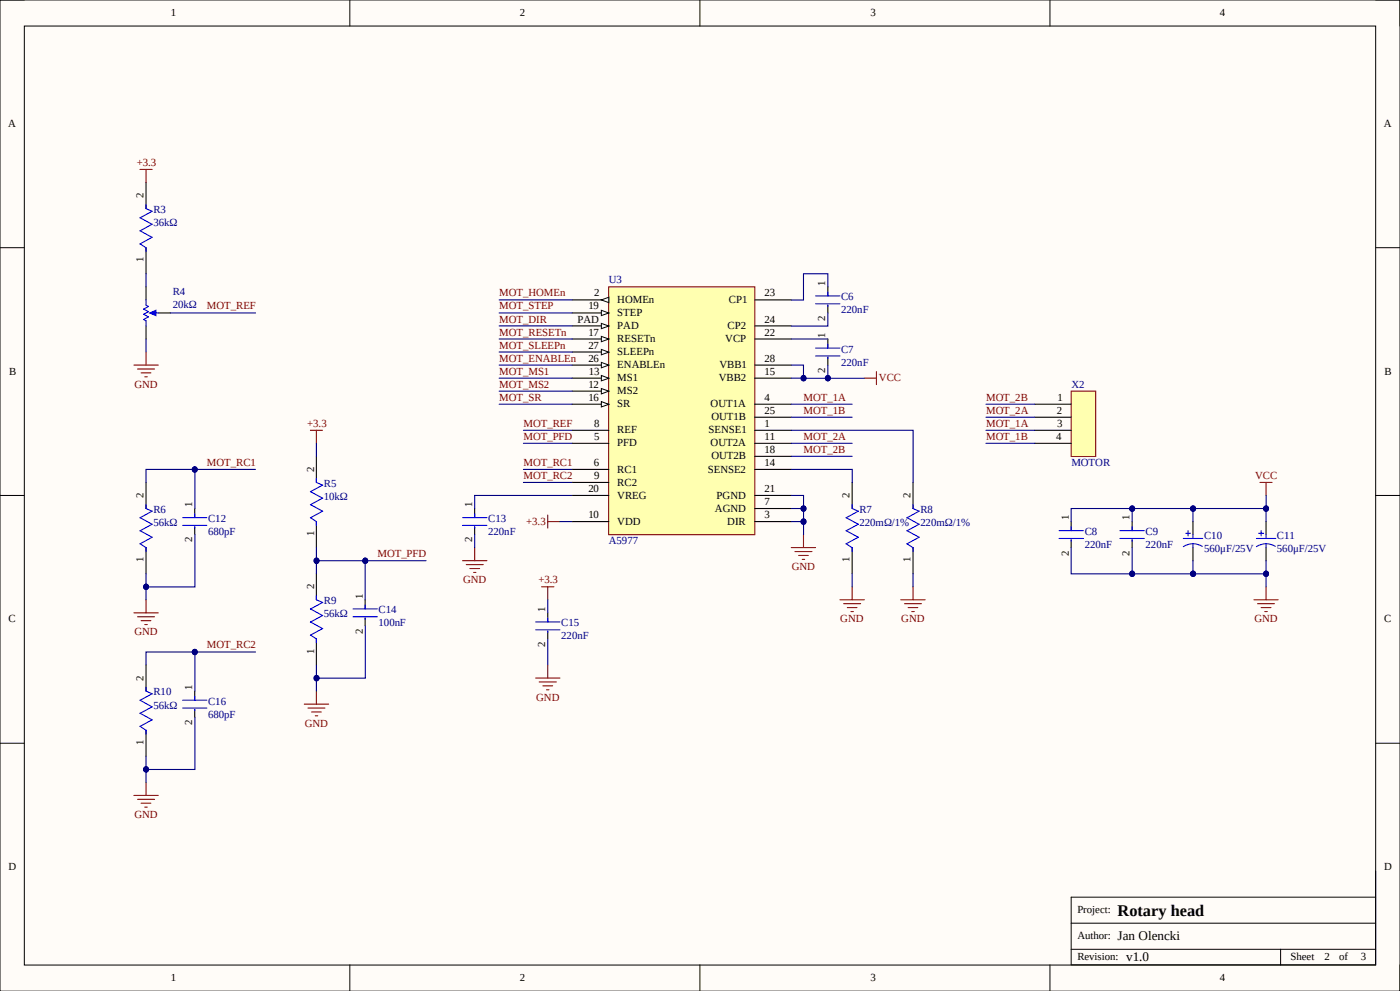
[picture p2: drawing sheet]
<svg xmlns="http://www.w3.org/2000/svg" width="297mm" height="210mm" viewBox="0 0 297 210" stroke-linecap="round" stroke-linejoin="round" font-family="sans-serif">
<path d="M0 0h296.9v210.1h-296.9z" fill-rule="evenodd" fill="#fffcf8"/>
<g fill="none" stroke="#000" stroke-width=".21">
<path d="M0 0h296.9v210.1M0 0v210.1M0 0h5.2M74.2 0v5.5M148.4 0v5.5M222.7 0v5.5M291.8 0h5.1v5.5M5.2 5.5h286.6v199h-286.6zM0 52.5h5.2M291.8 52.5h5.1M0 105h5.2M291.8 105h5.1"/>
<path d="M0 157.5h5.2M291.8 157.5h5.1M227.2 195.7h64.6M291.8 184.6v19.9h-64.6v-14.3h64.6M74.2 204.5v5.5M148.4 204.5v5.5M222.7 204.5v5.5M227.2 201.2h64.6M271.6 201.2v3.3M296.9 204.5v5.5"/>
</g>
<path d="M129.1 60.8h31v52.5h-31z" fill-rule="evenodd" fill="#ffffb0"/>
<path d="M129.1 60.8h31v52.5h-31z" fill="none" stroke="#800000" stroke-width=".21"/>
<path d="M121.3 63.6h7.8M160.1 91.2h7.7" fill="none" stroke="#000" stroke-width=".23"/>
<path d="M127.5 63.6l1.6-.6v1.1z" fill="#f8fcff"/>
<path d="M127.5 63.6l1.6-.6v1.1z" fill="none" stroke="#000" stroke-width=".21"/>
<path d="M121.3 69.1h7.8" fill="none" stroke="#000" stroke-width=".23"/>
<path d="M127.5 68.5l1.6 .6-1.6 .6z" fill="#f8fcff"/>
<path d="M127.5 68.5l1.6 .6-1.6 .6z" fill="none" stroke="#000" stroke-width=".21"/>
<path d="M121.3 94h7.8M121.3 99.5h7.8M121.3 91.2h7.8M121.3 82.9h7.8M160.1 85.7h7.7M160.1 94h7.7M121.3 102.3h7.8M121.3 110.6h7.8M160.1 107.8h7.7" fill="none" stroke="#000" stroke-width=".23"/>
<path d="M127.5 82.4l1.6 .5-1.6 .6z" fill="#f8fcff"/>
<path d="M127.5 82.4l1.6 .5-1.6 .6z" fill="none" stroke="#000" stroke-width=".21"/>
<path d="M121.3 80.2h7.8" fill="none" stroke="#000" stroke-width=".23"/>
<path d="M127.5 79.6l1.6 .6-1.6 .5z" fill="#f8fcff"/>
<path d="M127.5 79.6l1.6 .6-1.6 .5z" fill="none" stroke="#000" stroke-width=".21"/>
<path d="M121.3 85.7h7.8M160.1 99.5h7.7M160.1 80.2h7.7" fill="none" stroke="#000" stroke-width=".23"/>
<path d="M127.5 85.1l1.6 .6-1.6 .6z" fill="#f8fcff"/>
<path d="M127.5 85.1l1.6 .6-1.6 .6z" fill="none" stroke="#000" stroke-width=".21"/>
<path d="M121.3 71.9h7.8" fill="none" stroke="#000" stroke-width=".23"/>
<path d="M127.5 71.3l1.6 .6-1.6 .5z" fill="#f8fcff"/>
<path d="M127.5 71.3l1.6 .6-1.6 .5z" fill="none" stroke="#000" stroke-width=".21"/>
<path d="M121.3 66.3h7.8M160.1 96.7h7.7" fill="none" stroke="#000" stroke-width=".23"/>
<path d="M127.5 65.8l1.6 .5-1.6 .6z" fill="#f8fcff"/>
<path d="M127.5 65.8l1.6 .5-1.6 .6z" fill="none" stroke="#000" stroke-width=".21"/>
<path d="M121.3 77.4h7.8M160.1 71.9h7.7M160.1 63.6h7.7M160.1 69.1h7.7M160.1 88.4h7.7M121.3 105h7.8M160.1 105h7.7" fill="none" stroke="#000" stroke-width=".23"/>
<path d="M127.5 76.8l1.6 .6-1.6 .6z" fill="#f8fcff"/>
<path d="M127.5 76.8l1.6 .6-1.6 .6z" fill="none" stroke="#000" stroke-width=".21"/>
<path d="M121.3 74.6h7.8" fill="none" stroke="#000" stroke-width=".23"/>
<path d="M127.5 74.1l1.6 .5-1.6 .6z" fill="#f8fcff"/>
<path d="M127.5 74.1l1.6 .5-1.6 .6z" fill="none" stroke="#000" stroke-width=".21"/>
<g fill="none" stroke="#000" stroke-width=".23">
<path d="M31 38.7v5.5M31 52.5v5.5M31 60.8v2.8M31 69.1v2.8M33.6 66.3h2.5M160.1 77.4h7.7M175.6 60.8v1.9M175.6 64.7v1.6M175.6 71.9v1.9M175.6 75.7v1.7M100.7 107.8v1.9M100.7 111.7v1.6"/>
<path d="M160.1 110.6h7.7M180.7 102.3v5.5M180.7 116.1v5.5M193.6 102.3v5.5M193.6 116.1v5.5M253 110.6v2.7M253 116.1v2.7M268.5 110.6v2.7M268.5 116.1v2.7"/>
</g>
<g fill="none" stroke="#800000" stroke-width=".23">
<path d="M29.7 35.9h2.6M31 35.9v2.8M28.4 77.4h5.2M29.2 78.2h3.6M29.9 79h2.1M30.7 79.9h.5M31 74.6v2.8M185.9 78.8v2.7M183.3 80.2h2.6M98.1 118.8h5.2M98.9 119.7h3.6M100.7 116.1v2.7"/>
<path d="M116.2 109.2v2.7M116.2 110.6h2.6M167.8 116.1h5.2M168.6 116.9h3.6M169.4 117.7h2M170.1 118.6h.6M170.4 113.3v2.8M267.2 102.3h2.6M268.5 102.3v2.7M99.7 120.5h2M100.4 121.3h.5M178.1 127.1h5.2"/>
<path d="M178.9 128h3.6M179.7 128.8h2.1M180.5 129.6h.5M180.7 124.4v2.7M191 127.1h5.2M191.8 128h3.6M192.6 128.8h2.1M193.4 129.6h.5M193.6 124.4v2.7M265.9 127.1h5.2M266.7 128h3.6M267.5 128.8h2.1"/>
<path d="M268.3 129.6h.5M268.5 124.4v2.7"/>
</g>
<g fill="none" stroke="#00f" stroke-width=".23">
<path d="M29.7 48.9l2.6 1.4M29.7 46.2l2.6 1.4M31 43.4v.8l1.3 .6M31 52.5v.8M32.3 50.3l-2.6 1.4 1.3 .8M32.3 47.5l-2.6 1.4M32.3 44.8l-2.6 1.4M32.3 66.3h1.3M173 62.7h5.1M173 64.4h5.1M173 73.8h5.1M173 75.5h5.1"/>
<path d="M175.6 61.9v.8M175.6 64.7v.2M175.6 72.9v.9M175.6 75.7v.3M98.1 109.7h5.2M98.1 111.4h5.2M100.7 108.9v.8M100.7 111.7v.2M179.4 115.2l1.3 .9M179.4 112.5l2.6 1.4M179.4 109.7l2.6 1.4M180.7 106.9v.9l1.3 .6"/>
<path d="M180.7 116.1v.8M182 113.9l-2.6 1.4M182 111.1l-2.6 1.4M182 108.3l-2.6 1.5M192.3 115.2l1.4 .9M192.3 112.5l2.6 1.4M192.3 109.7l2.6 1.4M193.6 106.9v.9l1.3 .6M193.6 116.1v.8M194.9 113.9l-2.6 1.4M194.9 111.1l-2.6 1.4M194.9 108.3l-2.6 1.5"/>
<path d="M251 114.1h4.1M251.5 113h1M252 112.5v1.1M253 113.3v.8M253 115.2l-.8 .1-1.2 .6M255 115.8l-1.2-.5-.8-.1v.9M266.5 114.1h4.1M267 113h1M267.5 112.5v1.1M268.5 113.3v.8M268.5 115.2l-1.2 .3-.8 .4M270.5 115.8l-1.2-.5-.8-.1v.9"/>
</g>
<path d="M31.7 66.3l1.4-.5v1.1z" fill="#00f"/>
<g fill="none" stroke="#00f" stroke-width=".23">
<path d="M30.5 65.5l1 .6-1 .5M30.5 66.6l1 .6M31 63.6v1.1l.5 .3-1 .5M31 68v1.1M31.5 67.1l-1 .6 .5 .3M31.7 66.3l1.4-.5v1.1zM29.7 115.2l1.3 .9M29.7 112.5l2.6 1.4M29.7 109.7l2.6 1.4M31 106.9v.9l1.3 .6M31 116.1v.8M32.3 113.9l-2.6 1.4"/>
<path d="M32.3 111.1l-2.6 1.4M32.3 108.3l-2.6 1.5M38.7 109.7h5.2M38.7 111.4h5.2M41.3 108.9v.8M41.3 111.7v.2M65.8 109.7l1.3 .9M65.8 106.9l2.6 1.5M67.1 101.4v.9l1.3 .5M67.1 110.6v.8M68.4 108.3l-2.6 1.5M68.4 105.6l-2.6 1.4"/>
<path d="M68.4 102.8l-2.6 1.4 2.6 1.4M65.8 134.6l1.3 .8v.8M65.8 131.8l2.6 1.4M65.8 129.1l2.6 1.4M67.1 126.3v.8l1.3 .6M68.4 133.2l-2.6 1.4M68.4 130.5l-2.6 1.4M68.4 127.7l-2.6 1.4M74.9 129.1h5.1M74.9 130.7h5.1M77.4 128.2v.9M77.4 131v.3"/>
<path d="M113.6 131.8h5.2M113.6 133.5h5.2M116.2 131v.8M116.2 133.8v.2M29.7 153.9l1.3 .9M29.7 151.2l2.6 1.4M31 145.6v.9l1.3 .6M31 154.8v.8M32.3 152.6l-2.6 1.4M32.3 149.8l-2.6 1.4M32.3 147l-2.6 1.4 2.6 1.4M38.7 148.4h5.2"/>
<path d="M38.7 150.1h5.2M41.3 147.6v.8M41.3 150.3v.3"/>
</g>
<g fill="none" stroke="#000" stroke-width=".23">
<path d="M67.1 96.7v5.6M31 102.3v5.5M31 116.1v5.5M41.3 107.8v1.9M41.3 111.7v1.6M67.1 110.6v5.5M67.1 121.6v5.5M67.1 135.4v5.5M77.4 127.1v2M77.4 131v1.7M116.2 129.9v1.9M116.2 133.8v1.6"/>
<path d="M31 140.9v5.6M31 154.8v5.5M41.3 146.5v1.9M41.3 150.3v1.7"/>
</g>
<g fill="none" stroke="#800000" stroke-width=".23">
<path d="M65.8 91.2h2.6M67.1 91.2v2.8M28.4 129.9h5.2M29.2 130.7h3.6M29.9 131.6h2.1M30.7 132.4h.5M31 127.1v2.8M114.9 124.4h2.6M116.2 124.4v2.7M64.5 149.2h5.2M65.3 150.1h3.6M66.1 150.9h2"/>
<path d="M66.9 151.7h.5M67.1 146.5v2.7M113.6 143.7h5.2M114.4 144.5h3.6M115.1 145.4h2.1M115.9 146.2h.5M116.2 140.9v2.8M28.4 168.6h5.2M29.2 169.4h3.6M29.9 170.2h2.1M30.7 171.1h.5M31 165.8v2.8"/>
</g>
<path d="M227.2 82.9h5.2v13.9h-5.2z" fill-rule="evenodd" fill="#ffffb0"/>
<path d="M227.2 82.9h5.2v13.9h-5.2z" fill="none" stroke="#800000" stroke-width=".21"/>
<path d="M219.4 85.7h7.8M219.4 88.4h7.8M219.4 91.2h7.8M219.4 94h7.8M227.2 110.6v1.9M227.2 114.4v1.7M240.1 110.6v1.9M240.1 114.4v1.7" fill="none" stroke="#000" stroke-width=".23"/>
<path d="M224.6 112.5h5.2M224.6 114.1h5.2M227.2 111.7v.8M227.2 114.4v.3M237.5 112.5h5.2M237.5 114.1h5.2M240.1 111.7v.8M240.1 114.4v.3" fill="none" stroke="#00f" stroke-width=".23"/>
<path d="M167.8 110.6h2.6v2.7" fill="none" stroke="#000080" stroke-width=".23"/>
<circle cx="170.4" cy="110.6" r=".55" fill="#000080"/>
<circle cx="170.4" cy="110.6" r=".55" fill="none" stroke="#000080" stroke-width=".21"/>
<path d="M167.8 107.8h2.6v2.8" fill="none" stroke="#000080" stroke-width=".23"/>
<circle cx="170.4" cy="107.8" r=".55" fill="#000080"/>
<circle cx="170.4" cy="107.8" r=".55" fill="none" stroke="#000080" stroke-width=".21"/>
<circle cx="170.4" cy="110.6" r=".55" fill="#000080"/>
<circle cx="170.4" cy="110.6" r=".55" fill="none" stroke="#000080" stroke-width=".21"/>
<path d="M167.8 105h2.6v2.8" fill="none" stroke="#000080" stroke-width=".23"/>
<circle cx="170.4" cy="107.8" r=".55" fill="#000080"/>
<circle cx="170.4" cy="107.8" r=".55" fill="none" stroke="#000080" stroke-width=".21"/>
<path d="M268.5 107.8v2.8" fill="none" stroke="#000080" stroke-width=".23"/>
<circle cx="268.5" cy="107.8" r=".55" fill="#000080"/>
<circle cx="268.5" cy="107.8" r=".55" fill="none" stroke="#000080" stroke-width=".21"/>
<path d="M175.6 66.3v2.8h-7.8M167.8 80.2h2.6M100.7 113.3v2.8M118.8 110.6h2.5M121.3 105h-20.6v2.8" fill="none" stroke="#000080" stroke-width=".23"/>
<circle cx="170.4" cy="80.2" r=".55" fill="#000080"/>
<circle cx="170.4" cy="80.2" r=".55" fill="none" stroke="#000080" stroke-width=".21"/>
<path d="M167.8 71.9h7.8M175.6 77.4v2.8M175.6 60.8v-2.8h-5.2v5.6h-2.6" fill="none" stroke="#000080" stroke-width=".23"/>
<circle cx="175.6" cy="80.2" r=".55" fill="#000080"/>
<circle cx="175.6" cy="80.2" r=".55" fill="none" stroke="#000080" stroke-width=".21"/>
<g fill="none" stroke="#000080" stroke-width=".23">
<path d="M31 58v2.8M31 71.9v2.7M36.1 66.3h18.1M111 91.2h10.3M111 94h10.3M111 99.5h10.3M167.8 99.5h12.9v2.8M167.8 91.2h25.9v11.1M31 102.3v-2.8h10.3v8.3M111 102.3h10.3M116.2 127.1v2.8M116.2 135.4v5.5"/>
<path d="M180.7 121.6v2.8M193.6 121.6v2.8"/>
</g>
<circle cx="41.3" cy="99.5" r=".55" fill="#000080"/>
<circle cx="41.3" cy="99.5" r=".55" fill="none" stroke="#000080" stroke-width=".21"/>
<path d="M41.3 99.5h12.9" fill="none" stroke="#000080" stroke-width=".23"/>
<circle cx="41.3" cy="99.5" r=".55" fill="#000080"/>
<circle cx="41.3" cy="99.5" r=".55" fill="none" stroke="#000080" stroke-width=".21"/>
<path d="M31 140.9v-2.7h10.3v8.3" fill="none" stroke="#000080" stroke-width=".23"/>
<circle cx="41.3" cy="138.2" r=".55" fill="#000080"/>
<circle cx="41.3" cy="138.2" r=".55" fill="none" stroke="#000080" stroke-width=".21"/>
<path d="M41.3 138.2h12.9" fill="none" stroke="#000080" stroke-width=".23"/>
<circle cx="41.3" cy="138.2" r=".55" fill="#000080"/>
<circle cx="41.3" cy="138.2" r=".55" fill="none" stroke="#000080" stroke-width=".21"/>
<path d="M167.8 77.4h2.6v2.8h12.9" fill="none" stroke="#000080" stroke-width=".23"/>
<circle cx="170.4" cy="80.2" r=".55" fill="#000080"/>
<circle cx="170.4" cy="80.2" r=".55" fill="none" stroke="#000080" stroke-width=".21"/>
<circle cx="175.6" cy="80.2" r=".55" fill="#000080"/>
<circle cx="175.6" cy="80.2" r=".55" fill="none" stroke="#000080" stroke-width=".21"/>
<path d="M105.9 77.4h15.4M105.9 74.6h15.4M105.9 71.9h15.4M105.9 69.1h15.4M105.9 66.3h15.4M105.9 63.6h15.4M67.1 94v2.7M105.9 85.7h15.4M105.9 82.9h15.4M105.9 80.2h15.4M77.5 132.7v11h-10.4" fill="none" stroke="#000080" stroke-width=".23"/>
<circle cx="67.2" cy="143.7" r=".55" fill="#000080"/>
<circle cx="67.2" cy="143.7" r=".55" fill="none" stroke="#000080" stroke-width=".21"/>
<path d="M41.3 152v11.1h-10.3v-2.8" fill="none" stroke="#000080" stroke-width=".23"/>
<circle cx="31" cy="163.1" r=".55" fill="#000080"/>
<circle cx="31" cy="163.1" r=".55" fill="none" stroke="#000080" stroke-width=".21"/>
<path d="M31 163.1v2.7" fill="none" stroke="#000080" stroke-width=".23"/>
<circle cx="31" cy="163.1" r=".55" fill="#000080"/>
<circle cx="31" cy="163.1" r=".55" fill="none" stroke="#000080" stroke-width=".21"/>
<path d="M67.1 118.8h23.3" fill="none" stroke="#000080" stroke-width=".23"/>
<circle cx="67.2" cy="118.9" r=".54" fill="#000080"/>
<circle cx="67.2" cy="118.9" r=".54" fill="none" stroke="#000080" stroke-width=".21"/>
<circle cx="77.5" cy="118.9" r=".54" fill="#000080"/>
<circle cx="77.5" cy="118.9" r=".54" fill="none" stroke="#000080" stroke-width=".21"/>
<path d="M77.4 118.8v8.3" fill="none" stroke="#000080" stroke-width=".23"/>
<circle cx="77.5" cy="118.9" r=".54" fill="#000080"/>
<circle cx="77.5" cy="118.9" r=".54" fill="none" stroke="#000080" stroke-width=".21"/>
<path d="M67.1 140.9v5.6" fill="none" stroke="#000080" stroke-width=".23"/>
<circle cx="67.2" cy="143.7" r=".55" fill="#000080"/>
<circle cx="67.2" cy="143.7" r=".55" fill="none" stroke="#000080" stroke-width=".21"/>
<path d="M67.1 116.1v5.5" fill="none" stroke="#000080" stroke-width=".23"/>
<circle cx="67.2" cy="118.9" r=".54" fill="#000080"/>
<circle cx="67.2" cy="118.9" r=".54" fill="none" stroke="#000080" stroke-width=".21"/>
<path d="M167.8 85.7h12.9M167.8 88.4h12.9M167.8 94h12.9M167.8 96.7h12.9M209.1 85.7h10.3M209.1 88.4h10.3M268.5 118.8v5.6" fill="none" stroke="#000080" stroke-width=".23"/>
<circle cx="268.5" cy="121.6" r=".55" fill="#000080"/>
<circle cx="268.5" cy="121.6" r=".55" fill="none" stroke="#000080" stroke-width=".21"/>
<path d="M209.1 94h10.3M209.1 91.2h10.3M253 118.8v2.8h15.5" fill="none" stroke="#000080" stroke-width=".23"/>
<circle cx="268.5" cy="121.6" r=".55" fill="#000080"/>
<circle cx="268.5" cy="121.6" r=".55" fill="none" stroke="#000080" stroke-width=".21"/>
<circle cx="253" cy="121.6" r=".56" fill="#000080"/>
<circle cx="253" cy="121.6" r=".56" fill="none" stroke="#000080" stroke-width=".21"/>
<path d="M268.5 105v2.8h-15.5v2.8" fill="none" stroke="#000080" stroke-width=".23"/>
<circle cx="268.5" cy="107.8" r=".55" fill="#000080"/>
<circle cx="268.5" cy="107.8" r=".55" fill="none" stroke="#000080" stroke-width=".21"/>
<circle cx="253" cy="107.8" r=".55" fill="#000080"/>
<circle cx="253" cy="107.8" r=".55" fill="none" stroke="#000080" stroke-width=".21"/>
<path d="M41.3 113.3v11.1h-10.3v-2.8" fill="none" stroke="#000080" stroke-width=".23"/>
<circle cx="31" cy="124.4" r=".55" fill="#000080"/>
<circle cx="31" cy="124.4" r=".55" fill="none" stroke="#000080" stroke-width=".21"/>
<path d="M31 124.4v2.7" fill="none" stroke="#000080" stroke-width=".23"/>
<circle cx="31" cy="124.4" r=".55" fill="#000080"/>
<circle cx="31" cy="124.4" r=".55" fill="none" stroke="#000080" stroke-width=".21"/>
<path d="M227.2 116.1v5.5h25.8" fill="none" stroke="#000080" stroke-width=".23"/>
<circle cx="240.1" cy="121.6" r=".55" fill="#000080"/>
<circle cx="240.1" cy="121.6" r=".55" fill="none" stroke="#000080" stroke-width=".21"/>
<circle cx="253" cy="121.6" r=".56" fill="#000080"/>
<circle cx="253" cy="121.6" r=".56" fill="none" stroke="#000080" stroke-width=".21"/>
<path d="M253 107.8h-25.8v2.8" fill="none" stroke="#000080" stroke-width=".23"/>
<circle cx="240.1" cy="107.8" r=".55" fill="#000080"/>
<circle cx="240.1" cy="107.8" r=".55" fill="none" stroke="#000080" stroke-width=".21"/>
<circle cx="253" cy="107.8" r=".55" fill="#000080"/>
<circle cx="253" cy="107.8" r=".55" fill="none" stroke="#000080" stroke-width=".21"/>
<path d="M240.1 116.1v5.5" fill="none" stroke="#000080" stroke-width=".23"/>
<circle cx="240.1" cy="121.6" r=".55" fill="#000080"/>
<circle cx="240.1" cy="121.6" r=".55" fill="none" stroke="#000080" stroke-width=".21"/>
<path d="M240.1 107.8v2.8" fill="none" stroke="#000080" stroke-width=".23"/>
<circle cx="240.1" cy="107.8" r=".55" fill="#000080"/>
<circle cx="240.1" cy="107.8" r=".55" fill="none" stroke="#000080" stroke-width=".21"/>
<text font-size="3.5" x="237" y="194.1">Rotary head</text>
<g font-size="2.8">
<text x="237" y="199.3">Jan Olencki</text>
<text x="238.8" y="203.7">v1.0</text>
</g>
<g font-size="2.3">
<text x="36.2" y="3.4">1</text>
<text x="110.2" y="3.4">2</text>
<text x="184.6" y="3.4">3</text>
<text x="258.7" y="3.4">4</text>
<text x="1.7" y="26.9">A</text>
<text x="293.5" y="26.9">A</text>
<text x="30.4" y="42" transform="rotate(-90 30.4 42)">2</text>
<text x="30.4" y="55.6" transform="rotate(-90 30.4 55.6)">1</text>
<text x="124.8" y="65.6">19</text>
<text x="126" y="62.8">2</text>
<text x="130.9" y="64.2">HOMEn</text>
<text x="154.6" y="64.2">CP1</text>
<text x="162.1" y="62.8">23</text>
<text x="175" y="60.5" transform="rotate(-90 175 60.5)">1</text>
<text x="122.5" y="68.4">PAD</text>
<text x="124.8" y="71.1">17</text>
<text x="130.9" y="69.7">PAD</text>
<text x="130.9" y="67">STEP</text>
<text x="154.3" y="69.7">CP2</text>
<text x="162.1" y="71.1">22</text>
<text x="162.1" y="68.4">24</text>
<text x="175" y="71.6" transform="rotate(-90 175 71.6)">1</text>
<text x="175" y="68" transform="rotate(-90 175 68)">2</text>
<text x="124.8" y="76.6">26</text>
<text x="124.8" y="73.9">27</text>
<text x="130.9" y="72.5">RESETn</text>
<text x="130.9" y="75.3">SLEEPn</text>
<text x="153.8" y="72.5">VCP</text>
<text x="162.1" y="76.6">28</text>
<text x="1.9" y="79.4">B</text>
<text x="124.8" y="82.2">12</text>
<text x="124.9" y="79.4">13</text>
<text x="130.9" y="83.5">MS2</text>
<text x="130.9" y="80.8">MS1</text>
<text x="130.9" y="78">ENABLEn</text>
<text x="152.4" y="80.8">VBB2</text>
<text x="152.6" y="78">VBB1</text>
<text x="162.1" y="79.4">15</text>
<text x="175" y="79.1" transform="rotate(-90 175 79.1)">2</text>
<text x="293.7" y="79.4">B</text>
<text x="124.8" y="84.9">16</text>
<text x="130.9" y="86.3">SR</text>
<text x="150.7" y="86.3">OUT1A</text>
<text x="150.9" y="89.1">OUT1B</text>
<text x="162.1" y="84.9">4</text>
<text x="162.1" y="87.7">25</text>
<text x="224.1" y="87.7">2</text>
<text x="224.3" y="84.9">1</text>
<text x="126" y="93.2">5</text>
<text x="126" y="90.5">8</text>
<text x="130.9" y="94.6">PFD</text>
<text x="130.9" y="91.8">REF</text>
<text x="150.3" y="91.8">SENSE1</text>
<text x="150.7" y="94.6">OUT2A</text>
<text x="162.1" y="90.5">1</text>
<text x="162.1" y="93.2">11</text>
<text x="162.1" y="96">18</text>
<text x="224" y="93.2">4</text>
<text x="224.2" y="90.5">3</text>
<text x="66.6" y="100.1" transform="rotate(-90 66.6 100.1)">2</text>
<text x="125.9" y="98.7">6</text>
<text x="126" y="101.5">9</text>
<text x="130.9" y="100.2">RC1</text>
<text x="150.1" y="100.2">SENSE2</text>
<text x="150.9" y="97.4">OUT2B</text>
<text x="162.1" y="98.7">14</text>
<text x="30.4" y="105.6" transform="rotate(-90 30.4 105.6)">2</text>
<text x="40.8" y="107.5" transform="rotate(-90 40.8 107.5)">1</text>
<text x="100.2" y="107.5" transform="rotate(-90 100.2 107.5)">1</text>
<text x="124.8" y="104.3">20</text>
<text x="130.9" y="102.9">RC2</text>
<text x="130.9" y="105.7">VREG</text>
<text x="152" y="105.7">PGND</text>
<text x="162.1" y="107">7</text>
<text x="162.1" y="104.3">21</text>
<text x="180.2" y="105.6" transform="rotate(-90 180.2 105.6)">2</text>
<text x="193.1" y="105.6" transform="rotate(-90 193.1 105.6)">2</text>
<text x="66.6" y="113.7" transform="rotate(-90 66.6 113.7)">1</text>
<text x="124.8" y="109.8">10</text>
<text x="130.9" y="111.2">VDD</text>
<text x="151.6" y="108.4">AGND</text>
<text x="154.2" y="111.2">DIR</text>
<text x="162.1" y="109.8">3</text>
<text x="226.7" y="110.3" transform="rotate(-90 226.7 110.3)">1</text>
<text x="239.6" y="110.3" transform="rotate(-90 239.6 110.3)">1</text>
<text x="30.4" y="119.2" transform="rotate(-90 30.4 119.2)">1</text>
<text x="40.8" y="115" transform="rotate(-90 40.8 115)">2</text>
<text x="100.2" y="115" transform="rotate(-90 100.2 115)">2</text>
<text x="180.2" y="119.2" transform="rotate(-90 180.2 119.2)">1</text>
<text x="193.1" y="119.2" transform="rotate(-90 193.1 119.2)">1</text>
<text x="226.7" y="117.8" transform="rotate(-90 226.7 117.8)">2</text>
<text x="239.6" y="117.8" transform="rotate(-90 239.6 117.8)">2</text>
<text x="66.6" y="124.9" transform="rotate(-90 66.6 124.9)">2</text>
<text x="1.8" y="131.9">C</text>
<text x="76.9" y="126.9" transform="rotate(-90 76.9 126.9)">1</text>
<text x="115.6" y="129.6" transform="rotate(-90 115.6 129.6)">1</text>
<text x="293.6" y="131.9">C</text>
<text x="76.9" y="134.3" transform="rotate(-90 76.9 134.3)">2</text>
<text x="115.6" y="137.1" transform="rotate(-90 115.6 137.1)">2</text>
<text x="66.6" y="138.6" transform="rotate(-90 66.6 138.6)">1</text>
<text x="30.4" y="144.3" transform="rotate(-90 30.4 144.3)">2</text>
<text x="40.8" y="146.2" transform="rotate(-90 40.8 146.2)">1</text>
<text x="40.8" y="153.7" transform="rotate(-90 40.8 153.7)">2</text>
<text x="30.4" y="157.9" transform="rotate(-90 30.4 157.9)">1</text>
<text x="1.8" y="184.4">D</text>
<text x="293.6" y="184.4">D</text>
<text x="228.5" y="193.6">Project:</text>
<text x="228.5" y="203.5">Revision:</text>
<text x="228.5" y="199.1">Author:</text>
<text x="273.7" y="203.5">Sheet</text>
<text x="280.9" y="203.5">2</text>
<text x="284" y="203.5">of</text>
<text x="288.6" y="203.5">3</text>
<text x="36.2" y="207.9">1</text>
<text x="110.2" y="207.9">2</text>
<text x="184.6" y="207.9">3</text>
<text x="258.7" y="207.9">4</text>
</g>
<g font-size="2.3" fill="#800000">
<text x="29" y="35.2">+3.3</text>
<text x="43.9" y="65.6">MOT_REF</text>
<text x="105.9" y="62.8">MOT_HOMEn</text>
<text x="105.9" y="65.6">MOT_STEP</text>
<text x="105.9" y="68.4">MOT_DIR</text>
<text x="105.9" y="71.1">MOT_RESETn</text>
<text x="105.9" y="73.9">MOT_SLEEPn</text>
<text x="105.9" y="76.6">MOT_ENABLEn</text>
<text x="28.5" y="82.2">GND</text>
<text x="105.9" y="79.4">MOT_MS1</text>
<text x="105.9" y="82.2">MOT_MS2</text>
<text x="186.4" y="80.8">VCC</text>
<text x="105.9" y="84.9">MOT_SR</text>
<text x="170.4" y="84.9">MOT_1A</text>
<text x="170.4" y="87.7">MOT_1B</text>
<text x="209.1" y="87.7">MOT_2A</text>
<text x="209.1" y="84.9">MOT_2B</text>
<text x="65.2" y="90.5">+3.3</text>
<text x="111" y="90.5">MOT_REF</text>
<text x="111" y="93.2">MOT_PFD</text>
<text x="170.4" y="93.2">MOT_2A</text>
<text x="170.4" y="96">MOT_2B</text>
<text x="209.1" y="93.2">MOT_1B</text>
<text x="209.1" y="90.5">MOT_1A</text>
<text x="43.9" y="98.7">MOT_RC1</text>
<text x="111" y="98.7">MOT_RC1</text>
<text x="111" y="101.5">MOT_RC2</text>
<text x="266.2" y="101.5">VCC</text>
<text x="111.6" y="111.2">+3.3</text>
<text x="80" y="118.1">MOT_PFD</text>
<text x="98.2" y="123.6">GND</text>
<text x="114.2" y="123.6">+3.3</text>
<text x="167.9" y="120.9">GND</text>
<text x="178.2" y="131.9">GND</text>
<text x="191.1" y="131.9">GND</text>
<text x="266" y="131.9">GND</text>
<text x="28.5" y="134.7">GND</text>
<text x="43.9" y="137.4">MOT_RC2</text>
<text x="113.7" y="148.5">GND</text>
<text x="64.6" y="154">GND</text>
<text x="28.5" y="173.4">GND</text>
</g>
<g font-size="2.3" fill="#000080">
<text x="32.5" y="45.2">R3</text>
<text x="32.5" y="47.9">36kΩ</text>
<text x="36.7" y="62.6">R4</text>
<text x="36.7" y="65.3">20kΩ</text>
<text x="129.1" y="60">U3</text>
<text x="178.4" y="63.7">C6</text>
<text x="178.4" y="66.4">220nF</text>
<text x="178.4" y="74.7">C7</text>
<text x="178.4" y="77.5">220nF</text>
<text x="227.2" y="82.2">X2</text>
<text x="227.2" y="98.7">MOTOR</text>
<text x="68.7" y="103.2">R5</text>
<text x="68.7" y="105.9">10kΩ</text>
<text x="32.5" y="108.7">R6</text>
<text x="32.5" y="111.4">56kΩ</text>
<text x="44.1" y="110.6">C12</text>
<text x="44.1" y="113.4">680pF</text>
<text x="103.5" y="110.6">C13</text>
<text x="103.5" y="113.4">220nF</text>
<text x="182.3" y="108.7">R7</text>
<text x="182.3" y="111.4">220mΩ/1%</text>
<text x="195.2" y="108.7">R8</text>
<text x="195.2" y="111.4">220mΩ/1%</text>
<text x="230" y="113.4">C8</text>
<text x="243" y="113.4">C9</text>
<text x="129.1" y="115.3">A5977</text>
<text x="230" y="116.2">220nF</text>
<text x="243" y="116.2">220nF</text>
<text x="255.4" y="114.2">C10</text>
<text x="255.4" y="117">560μF/25V</text>
<text x="270.8" y="114.2">C11</text>
<text x="270.8" y="117">560μF/25V</text>
<text x="68.7" y="128.1">R9</text>
<text x="68.7" y="130.8">56kΩ</text>
<text x="80.3" y="130">C14</text>
<text x="80.3" y="132.8">100nF</text>
<text x="119" y="132.8">C15</text>
<text x="119" y="135.5">220nF</text>
<text x="32.5" y="147.4">R10</text>
<text x="44.1" y="149.3">C16</text>
<text x="32.5" y="150.2">56kΩ</text>
<text x="44.1" y="152.1">680pF</text>
</g>
</svg>
